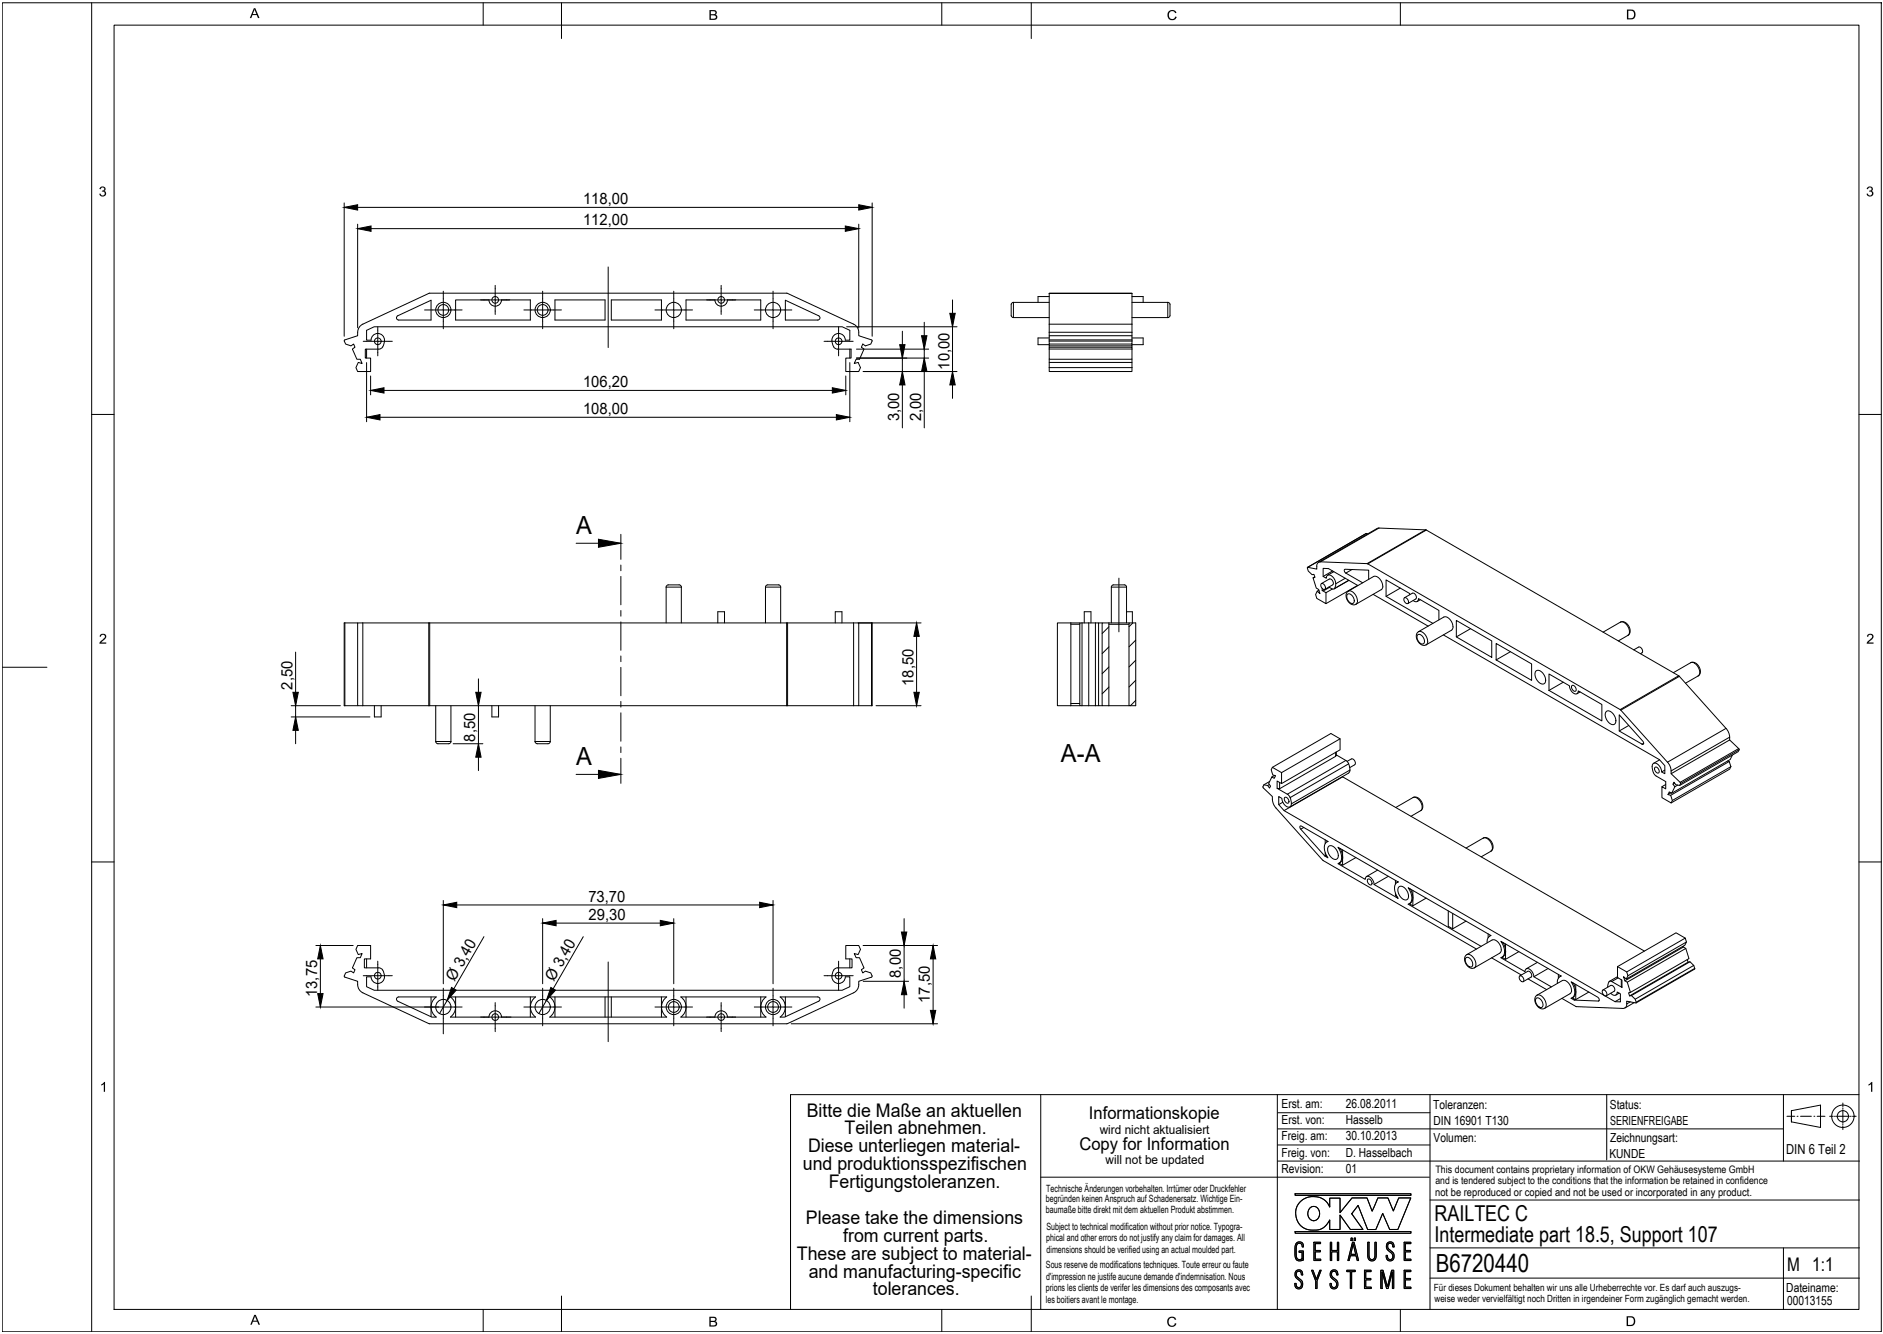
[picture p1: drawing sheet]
<svg xmlns="http://www.w3.org/2000/svg" width="421mm" height="298mm" viewBox="0 0 421 298" stroke-linecap="round" stroke-linejoin="round" font-family="sans-serif">
<!-- layer: 0 -->
<g fill="none" stroke="#000" stroke-width=".22">
<path d="M.5 .6h420v297h-420zM20.5 .6v297M25.5 5.6h390v287h-390zM108 .6v5M125.5 .6v8M210.5 .6v5M230.5 .6v8M313 .6v5M76.9 45.3v29.8M76.9 46.3h118M79.9 50.1v23.2M79.9 51.1h112"/>
<path d="M135.9 59.7v18M191.9 50.1v23.2M194.9 45.3v29.8M81.9 78v2M84.4 73v3.3h-3.2M87.7 76.3h-3.3v3.2M88.7 70.7l7.6-3.6v4.4h-7.2a.5 .5 0 0 1-.4-.3 .5 .5 0 0 1 0-.5zM96 65.5h79.8M96 65.5l-14.9 6.9a2.29 2.29 0 0 0-1.2 2.6l-2.8 1-.2 .1 .3 .8 1.2 .4 .6-.4 .3 .7-.5 .4 1 2.3h.7l.4 .9-.8-.2-.5 1.1 .3 .9h2.9v-3h-1.1v-2h3a1.9 1.9 0 0 0 .6-3.2 1.51 1.51 0 0 0-2.4 1.2h-1v-2.2l1.7-.8h104.6l1.7 .8v2.2h-1a1.54 1.54 0 0 0-1.9-1.4 1.54 1.54 0 0 0-1 2.2l.3 .7 .6 .5h3.3v2h-1.2v3h2.9l.4-.9-.5-1.1-.9 .2 .4-.9h.8l1-2.3-.6-.4 .3-.7 .6 .4 1.2-.4 .3-.8-.1-.1-2.9-1a2.27 2.27 0 0 0-1.1-2.6l-15-6.9M99.1 65.1v4.2h-4.2M101.8 67h7.5a1.4 1.4 0 0 0 1.4 1.4 1.4 1.4 0 0 0 1.4-1.4h6.4v4.5h-16.7zM103.3 69.3h-4.2v4.2"/>
<path d="M110.7 63.8v3.2h-3.3M113.2 67h-2.5v3.3M121.3 65.1v4.2h-4.2M124 67h11.2v4.5h-11.2zM125.5 69.3h-4.2v4.2M136.6 67h11.2v4.5h-11.2zM150.6 65.1v4.2h-4.2M153.3 67h6.5a1.4 1.4 0 0 0 1.4 1.4 1.4 1.4 0 0 0 1.4-1.4h7.4v4.5h-16.7zM154.8 69.3h-4.2v4.2M161.2 63.8v3.2h-2.5M163.7 67h-2.5v3.3M172.8 65.1v4.2h-4.2"/>
<path d="M175.5 67.1l7.5 3.5a.5 .5 0 0 1 .3 .5 .5 .5 0 0 1-.5 .4h-7.3zM177 69.3h-4.2v4.2M187.4 73v3.3h-3.2M189.2 73h24.7M189.9 78v2M190.7 76.3h-3.3v3.2M191.4 78h16.2M201.7 74v21.6M206.6 72v23.6M212.9 67v22M226.5 67.6h8M226.5 71h8"/>
<path d="M226.5 67.6v3.4M226.5 67.6l-.4 .2-.1 .3v2.4l.1 .2 .4 .3M234.5 76.2v.7h18.5v-.7M234.5 76v-1h18.5v1M234.5 76.9v.4h18.5v-.4M234.5 78v2.3h18.5v-2.3M234.5 78v-.4h18.5v.4M234.5 65.6h18.5M234.5 78h18.5M234.5 75.5h-2.5v1.5h2.5M234.5 66.3h-2.5v1.3M234.5 65.6v9.4"/>
<path d="M234.5 76v.2M234.5 77.3v.3M234.5 76.2h18.5M234.5 76h18.5M234.5 72.4h18.5M234.5 74.2h18.5M253 75.5h2.5v1.5h-2.5M253 67.6h8M253 71h8M253 66.3h2.5v1.3M253 65.6v9.4M253 76v.2"/>
<path d="M253 77.3v.3M261 67.6v3.4M261 67.6l.4 .2 .1 .3v2.4l-.1 .2-.4 .3M20.5 92.6h5M81.9 81v13.2M81.9 93.2h108M82.8 84v4.2M82.8 87.2h106.2M189 84v4.2M189.9 81v13.2M191.4 80h16.2M192.9 83h21"/>
<path d="M234.5 82.1v.9h18.5v-.9M234.5 82.1v-1.1h18.5v1.1M234.5 80.3v.7M234.5 82.1h18.5M253 80.3v.7M415.5 92.6h5M138.8 119.4v5.6M305.4 119.2h-.1M305.7 119.3l-.3-.1-13.2 7.6M308.2 118l10.4 .4-13 7.5M308.2 118l-13.1 7.5M308.2 118l-.4 .1-13.1 7.5"/>
<path d="M318.6 118.4h.2M318.8 118.4l56.4 32.6M318.8 118.4l-13.1 7.6M77.1 139.2v18.5M79.9 139.2h-3v18.5h3M81.1 139.2h-1.2v18.5h1.2M81.1 139.2h109.7M81.1 139.2v18.5M95.8 139.2v18.5M96 139.2v18.5M128.8 121.4h10M138.8 126.3v1.2"/>
<path d="M138.8 128.8v6.4M138.8 136.4v1.3M138.8 139v6.3M148.9 131.2h3.4v8M148.9 131.2v8M149.4 130.7h2.4M149.4 130.7l-.4 .2-.1 .3M151.8 130.7l.2 .1 .3 .4M160.4 139.2v-2.5h1.5v2.5M171.1 131.2l.1-.3 .4-.2h2.4l.2 .1 .3 .4M171.1 131.2h3.4M171.1 131.2v8"/>
<path d="M174.5 131.2v8M175.8 139.2v18.5M176 139.2v18.5M186.7 139.2v-2.5h1.5v2.5M190.8 139.2h1.1v18.5h-1.1M190.8 139.2v18.5M191.8 139.2h14.1M194.8 139.2v18.5M194.9 139.2v18.5h-3M204.9 139.2v18.5M239.3 139.2h-3v18.5h3M239.3 139.2h2"/>
<path d="M239.3 139.2v18.5M239.3 139.5h2M241.8 139.2h-.5v18.5h.5M241.8 139.2h3.7M241.8 139.2v18.5M242.3 139.2v-2.5h1.5v2.5M243.3 139.2v18.5M244.8 139.2v18.5M246.3 139.2h-.8v18.5h.8M247.8 139.2h-1.5v18.5h1.5M247.8 139.5h4.5M247.8 139.2h4.5"/>
<path d="M247.8 139.2v18.5M248.4 131.2l.2-.4 .3-.1h2.4l.2 .1 .3 .4M248.4 131.2v8M248.4 131.2h3.4M250.1 129.2v12M251.8 131.2v8M251.8 136.7h1.3v2.5M252.3 139.2h1.5v18.5h-1.5zM253.2 139.2l-.9 .9M293.9 128.9l-.4 .2M294.8 131.9l-.4 .2M295.1 125.5l10.5 .4"/>
<path d="M295.1 125.5l-.4 .2-.3 .4-.1 1.1-2.1-.3a2.05 2.05 0 0 0 1.1 1.5l.4-.1 .2 .7-.4 .1 .7 2.3 .5 .3 .3 .9-.6-.5-.4 .7 .3 .9 2.1 1.2v-2.5l-.9-.4v-.5M295.3 130.4l1.8-1a.87 .87 0 0 1 .8 1.3l-1.8 1v.2l-.6 .1M295.3 130.4a.87 .87 0 0 1 .8 1.3 .87 .87 0 0 1-.8-1.3zM297 131.2l.9 .4 .4-.1M297.1 131.3l-1 .6M297.8 131.6l-1.4 .8M297.8 127.6l-2.1 1.2M298.1 127.7l-1.4 .8M298.6 130.4l-.3 1.1M300.7 129.2l-2.1 1.2-.1-.4a1.82 1.82 0 0 0-1.6-1.5l-.4 .4-.1 .3-.7-.4v-1.8l1.2 .1 6.6 3.7M300.8 128.1a.48 .48 0 0 1-.3-.4 .48 .48 0 0 1 .2-.5l5.2 .2v2.1M300.8 128.1l3.8 2.1"/>
<path d="M301.1 132.9a.94 .94 0 0 1 1.4 .7 .71 .71 0 0 1 .3 .8 .71 .71 0 0 1-.8 .4l-.5-.3-.4-.7zM301.1 132.3l5.9-3.5a1.95 1.95 0 0 1 2.1 2.2l-.4 .8-6 3.4-.7-.2-.8-.8-.3-1zM301.3 132.1a1.95 1.95 0 0 1 2.1 2.2l-.3 .7M301.5 129.7l-3.2 1.8M301.5 129.7l-3.3 1.9M302.2 127.3l-1.4 .8M303.4 130.8l-7 4.1M305.6 125.9l.1 .1M305.7 126l56.4 32.6M306.9 132.8l12.3 7.1M313 131.4l-3.2 1.9M313.9 133.6l1.8-1a.87 .87 0 0 1 .7 1.3l-1.7 1"/>
<path d="M313.9 133.6a.87 .87 0 0 1 .8 1.3 .87 .87 0 0 1-.8-1.3zM315.1 132.9v-.3l-5.3-3v3.7l10.5 6M315.8 134.2a.65 .65 0 0 0 .8 .3 .65 .65 0 0 0 .4-.7l4.6 2.6v2.1M317.5 134l-.7 .4M325.5 138.6l7.9 4.6v3.7l-7.9-4.6zM362.2 139a2 2 0 0 1 2 2.3l-.3 .7M362.2 139h.9l.9 .8 .4 1.4-.2 .5-.3 .3M362.2 139l-3.9 2.3M.5 149.1h10M65.1 157.7h11M66.1 145.7v20.5M81.1 157.7h109.7"/>
<path d="M83.7 157.7v2.5h1.5v-2.5M97.4 157.7v8M100.8 157.7v8M106.9 151.7v20.5M109.9 157.7v2.5h1.5v-2.5M119.6 157.7v8M123 157.7v8M138.8 146.6v1.3M138.8 149.1v6.4M138.8 156.7v1.3M138.8 159.3v6.3M195.8 157.7h10.1"/>
<path d="M239.3 157.7h2M239.3 157.2h2M241.8 157.7h3.7M247.8 157.7h4.5M247.8 144.6l-1.5 1.5M247.8 153.5l-1.5 1.5M247.8 140.1l-1.5 1.5M247.8 149.1l-1.5 1.4M253.8 143.1l-1.5 1.4M253.8 147.5l-1.5 1.5M253.8 152l-1.5 1.5M253.8 156.5l-1.1 1.2"/>
<path d="M316.8 141.9a.93 .93 0 0 1 1.4 .7 .72 .72 0 0 1 .2 .8 .72 .72 0 0 1-.6 .5l-.6-.4-.4-.6zM317 141.2a1.95 1.95 0 0 1 2.1 2.1l-.3 .8M322.6 141.9l48.3 27.9 1.2 1.3v1.8l-.7-.4a2 2 0 0 0-1.7-2 1.57 1.57 0 0 0-.2 2.2l.7 .7 2.1 1.3v1.6l-.8-.5v2.4l2 1.2 .3-.5-.4-1.2-.6-.1 .3-.6 .5 .3 .7-1.5-.4-.6 .2-.4 .5 .6 .8 .1 .2-.4M324.4 140.8l-6 3.4-1-.3-.7-.9-.1-1.1 .1-.5 .4-.2M324.7 140.1a2.18 2.18 0 0 0-1.8-2.3l-5.9 3.4M324.8 140l-.4 .8M328.7 140.5l-3.2 1.8M334.4 143.8l7.9 4.6v3.6l-7.9-4.5zM337.6 145.6l-3.2 1.9M343.3 149.9a1.36 1.36 0 0 1 1.8 .9l.2 .4a.96 .96 0 0 1 .2 1.1 .96 .96 0 0 1-1 .5 2.19 2.19 0 0 1-1.2-2.9zM346.2 150.6l4.6 2.6 .2 .8a1.2 1.2 0 0 0 1.6 .9l.2-.5 5.2 3v3.7l-11.8-6.8zM349.4 152.4l-3.2 1.9"/>
<path d="M351.4 153.2a.86 .86 0 0 1 .7 1.3 .86 .86 0 0 1-.7-1.3zM353.2 154.6l-.7 .4M359 159a1.37 1.37 0 0 1 1.8 .8l.2 .5a.97 .97 0 0 1 .2 1 .97 .97 0 0 1-1 .6 2.22 2.22 0 0 1-1.2-2.9zM361.9 159.7l5.3 5.9 .1 .7h-.3l-5.1-2.9zM362.1 158.6l.2 .1M362.3 158.7l10.4 11.6M362.3 158.7l13-7.6 10.5 11.7M363.9 142l-2.2 1.2M365.2 145.2l1-.6a.79 .79 0 0 1 .8 .6 .79 .79 0 0 1-.3 .9M375.2 151l-13.1 7.6M375.2 151l.2 .1M377.9 148.1l.8 .1"/>
<path d="M377.9 148.1h.9l.9 .8 .4 1.2-.2 .6-.3 .3M377.9 148.1l-3.9 2.2M378.7 148.2a2.2 2.2 0 0 1 1 2.7l-.1 .1M379.6 151l-2.9 1.7M65.1 160.2h17.6M97.4 165.7l.1 .2 .4 .3h2.4l.2-.1 .3-.4M97.4 165.7h3.4M101.3 166.2h6.6M119.6 165.7h3.4M119.6 165.7l.1 .2 .4 .3h2.4l.2-.1 .3-.4M128.8 173h10M138.8 166.9v1.3"/>
<path d="M138.8 169.4v5.6M283.7 175.3l-.4 .2M283.8 174.6l-1.3 .8M284.4 171.5l13.1-7.6 2 1.2-13.1 7.6M284.4 178.6l.1 .9 .7 1.1 10.6 11.7M284.9 173.3l-.6 .3M285.4 176.2l.6 .1 12.5-7.3 .2-.3 2.1 1.2-13.1 7.6-2.3-1.3v-1.7l1 .6v-2.4l-2-1.2-.3 .5 .4 1.2 .6 .1-.3 .6-.5-.3-.8 1.5 .5 .6-.3 .4-.4-.6-.8-.1-.2 .4 .1 .3 2 1.9v.6M286 174.9v1.4M286.7 179.3l-.9 .5M287.2 178.2a.87 .87 0 0 1 .7 1.3 .87 .87 0 0 1-.7-1.3zM287.7 177.5a2.55 2.55 0 0 1 .9 2.1M298.5 168.1v.9"/>
<path d="M298.7 168v.7M299.5 165.1v2.5l-13.1 7.5M300 173.5l.1 .1M300.8 169.9a2.55 2.55 0 0 1 .9 2.2M301.1 170.1l.9-.5a.87 .87 0 0 1 .8 1.3l-1.1 .6M301.4 170.7l-13.1 7.5M301.7 172.1l-13.1 7.5a.73 .73 0 0 1-.5 .8 .73 .73 0 0 1-.9-.4l-.5-.8-.2-.8-.7-.4v1.8l1.2 1.3 74 42.7 1.2 .1v-1.8l-.7-.4a.65 .65 0 0 1-.3 .7 .65 .65 0 0 1-.8-.1l-.4-.3M301.7 172.1l-.3 .7-13.1 7.5M315.8 178.2l.8-.1 .7 .5 .5 .7 .2 1-.4 .8-2.2 1.3M315.8 178.2a1.94 1.94 0 0 1 2.1 2.2l-.4 .8M315.8 178.2l-3.8 2.2M364 162.1l-2.1 1.3"/>
<path d="M367.4 166.1l-.4 .2M370 171.4a.86 .86 0 0 1 .7 1.3 .86 .86 0 0 1-.7-1.3zM370.9 169.8l-1.3 .8M372.1 172.1l-.7 .4M372.3 175.3l-.8 .5M372.7 170.3l.7 1.1 .1 .9M373.5 177.2l-.7 .4M373.5 172.9l13.1-7.5 2 1.9-13.1 7.5M374.3 175l-.4 .2M375 175.4l-.7 .4M375.5 174.8l.1 .3M385.8 162.8l-13.1 7.5"/>
<path d="M385.8 162.8l.6 1.1 .2 .8M386.1 170.1l.4 .1M386.6 164.7l-13.1 7.6v.6l2 1.9M386.6 164.7v.7M386.9 171.3l-.4-1.1-13.1 7.5M386.9 171.3l-.3 .6-13.1 7.5M386.9 171.3l-13.1 7.6M387.2 168.7l-.5 1-13.1 7.6M388.6 167.3l.1 .2M388.7 167.5l-.2 .5-13.1 7.5M388.7 167.5l-13.1 7.6M20.5 192.6h5"/>
<path d="M287 181.1l13.1-7.5 67.4 38.9M290.6 184.6h.3l5.9 3.4a1.75 1.75 0 0 0-.6 2.5l.6 1.2-.7-.4-5.4-6zM291.4 184.9l-.7 .4M295.8 192.3l34.2 19.8M296.2 190.5l.1 .7-.2 .1M296.2 187.7v.8M296.3 191.2l.3 .1M296.8 188l-.2 .1M297 189.1a1.77 1.77 0 0 1 2.1 1.7 .87 .87 0 0 1-.4 1.2 .87 .87 0 0 1-1.2-.4l-.7-1.2a1.27 1.27 0 0 1 .2-1.3zM299 189.3l13.5 7.8a1.75 1.75 0 0 0-.6 2.5l.6 1.2-5.4-3.1-.2-.8a1.2 1.2 0 0 0-1.6-1l-.2 .6-6.1-3.5a1.76 1.76 0 0 0 .7-2.5zM299.5 189.6a2.96 2.96 0 0 1 .3 2.9l-.5 .4 .8 .4 3-1.7M300.1 189.9v3.4"/>
<path d="M305.8 196.4a.87 .87 0 0 1 .7 1.3 .87 .87 0 0 1-.7-1.3zM307.9 194.4l-2.5 1.5M310.3 195.8l-3.2 1.9M311.9 199.6v.6l.4 .2M311.9 196.7v.9M312.5 197.1l-.2 .1M312.7 198.2a1.76 1.76 0 0 1 2.1 1.7 .87 .87 0 0 1-.4 1.2 .87 .87 0 0 1-1.2-.5l-.5-.7a1.57 1.57 0 0 1 0-1.7zM315.2 198.6l.4 .8 .2 1.2M315.8 199v3.4M331.5 187.3a1.94 1.94 0 0 1 2.1 2.1l-.4 .8M331.5 187.3l-3.8 2.2M331.5 187.3l.9-.1 1 .9 .3 1.2-.2 .6-.3 .3"/>
<path d="M333.2 190.2l-2.1 1.3M415.5 192.6h5M70.6 211.3h8.3M71.6 211.3v13.7M81.9 214.3v2M84.4 214.8v3.2h-3.2M85.5 216.8a1.84 1.84 0 0 1-1.1 3 1.5 1.5 0 0 1-1.5-1.5h-1v2.2l1.7 .8h104.6l1.7-.8v-2.2h-1a1.54 1.54 0 0 1-1.9 1.4 1.54 1.54 0 0 1-1-2.2l.3-.7M85.5 216.8l-.3-.4-.5-.1h-3.3v-2h1.4v-3h-2.9l-.3 .8 .5 1.2 .8-.2-.4 .9h-.7l-1 2.3 .5 .4-.3 .7-.6-.4-1.2 .4-.3 .8 .2 .2 2.8 .9a2.28 2.28 0 0 0 1.2 2.5l14.7 6.9M87.7 218h-3.3v3.3M99.1 201.2v18.6M99.1 202.2h73.7M108.2 209.3l-10 17.2"/>
<path d="M121.3 205.3v14.5M121.3 206.3h29.3M130.4 209.3l-10 17.2M135.9 215v17.8M150.6 205.3v14.5M172.8 201.2v18.6M186.3 216.8l.4-.4 .5-.1h3.2v-2h-1.4v-3h2.9l.4 .8-.5 1.2-.9-.2 .4 .9h.8l1 2.3-.6 .4 .3 .7 .6-.4 1.2 .4 .3 .8-.1 .1-2.9 1a2.26 2.26 0 0 1-1.1 2.5l-14.8 6.9M187.4 214.8v3.2h-3.2M189.9 214.3v2M190.7 218h-3.3v3.3M192.9 211.3h16.6M192.9 219.3h10.2"/>
<path d="M202.1 205.3v20M208.6 211.3v17.5M315.8 200.6a1.36 1.36 0 0 1-.8 1.4l.8 .4M318.7 200.7l-2.9 1.7M323.7 203.6v3.4l1 .6 3-1.8M324.7 204.1v3.5M327.6 213.5a.97 .97 0 0 1 1.6 .3 1.65 1.65 0 0 1 .2 2.5h-.8l-.9-.8-.4-1zM327.7 214a1.32 1.32 0 0 1 1.2 .7 1.32 1.32 0 0 1 0 1.4 1.43 1.43 0 0 1-1.2-2.1zM327.8 213.3l5.7-3.2a1.95 1.95 0 0 1 2 2.1l-.3 .8-5.7 3.3M332.4 210.7a1.39 1.39 0 0 1 .8-1.7l-18.5-10.6a2.91 2.91 0 0 1 .4 3.5l-.4 .2 16.3 9.4M332.6 208.7v.8M333.2 209l-.2 .2"/>
<path d="M333.4 214l6.6 3.9M335.9 210.6a2.28 2.28 0 0 1-.2 3.3l.8 .5 3-1.7M336.5 210.9v3.5M339.7 218.1l1.8-1a.86 .86 0 0 1 .7 1.2l-1.8 1.1M339.7 218.1a.87 .87 0 0 1 .7 1.3 .87 .87 0 0 1-.7-1.3zM341.5 218.7l4.2 2.4M343.6 215l-2.5 1.5M346 216.4l-3.2 1.9M348.3 217.8v.8M348.7 218.2l.2-.1-13.4-7.8a2.91 2.91 0 0 1 .3 3.6l-.3 .1 5.3 3.1a.68 .68 0 0 1 .6-.7 .68 .68 0 0 1 .7 .4l.5 .7 .2 .8 4 2.2M348.9 218.1a1.39 1.39 0 0 0-.8 1.6M351.2 219.4l5.9 3.4a.49 .49 0 0 1 .3 .4 .49 .49 0 0 1-.2 .5l-5.3-.2-.7-.4a1.76 1.76 0 0 0 .6-2.5z"/>
<path d="M351.6 219.7a2.31 2.31 0 0 1-.2 3.3l.7 .4M360.2 219.3l2.3 1.3v-1.6l-1-.6v-2.4l2.1 1.2 .3 .8-.4 .8-.6-.6 .3 1 .5 .3 .7 2.3-.4 .1 .2 .7 .4-.1a2.05 2.05 0 0 1 1.1 1.5l-2.1-.3v.6M360.2 219.3l-.2-.1a1.09 1.09 0 0 0-.7 1.4M361.5 218.2l-1.8 1.1M361.7 218.5l-1.5 .8M362.4 218.9v1.4l.1 .3M363.6 217.2l13.1-7.6 .2 .9-13 7.5M363.7 219.5l13.1-7.6 .7 2.3-13.1 7.6M376.2 211.5v.1l-13 7.6M376.2 211.6l.6 .3M376.7 209.6l-2.1-1.2-13.1 7.6M376.9 210.5l-.3 .7-13.1 7.6"/>
<path d="M377.1 214.4l.2 .6M377.7 214.9l-.4 .1-13.1 7.6M378.6 215.7l.2 .7M378.8 216.4l-13.1 7.6M378.8 216.4v.2l-13.1 7.5M70.6 225h27.5M95.8 228.7h80.2M96.3 222.8v4.4M97.5 227.3a2.75 2.75 0 0 1 0-4.5h-8.4a.5 .5 0 0 0-.5 .4 .5 .5 0 0 0 .3 .5l7.6 3.6h1M99.1 220.8v4.2h-2.5M100.7 227.3a2.75 2.75 0 0 0 0-4.5h19a2.75 2.75 0 0 0 0 4.5M100.7 227.3h8.6a1.4 1.4 0 0 1 1.4-1.4 1.4 1.4 0 0 1 1.4 1.4h7.6"/>
<path d="M101.8 222.8v4.5M103.3 225h-4.2v6M110.7 224v3.3h-2.5M113.2 227.3h-2.5v3.2M118.5 222.8v4.5M121.3 220.8v4.2h-4.2M122.9 227.3h26.1M122.9 227.3a2.74 2.74 0 0 0 0-4.5h26.1a2.75 2.75 0 0 0 0 4.5M124 222.8v4.5M125.5 225h-4.2v4.2M135.2 222.8v4.5M136.6 222.8v4.5"/>
<path d="M147.8 222.8v4.5M150.6 220.8v4.2h-4.2M152.2 227.3h7.6a1.4 1.4 0 0 1 1.4-1.4 1.4 1.4 0 0 1 1.4 1.4h8.6M152.2 227.3a2.74 2.74 0 0 0 0-4.5h19a2.75 2.75 0 0 0 0 4.5M153.3 222.8v4.5M154.8 225h-4.2v4.2M161.2 224v3.3h-2.5M163.7 227.3h-2.5v3.2M170 222.8v4.5M172.8 220.8v4.2h-4.2M174.4 227.3a2.75 2.75 0 0 0 0-4.5h8.4a.5 .5 0 0 1 .5 .4 .5 .5 0 0 1-.3 .5l-7.6 3.6h-1M175.5 222.8v4.4"/>
<path d="M176.8 228.8h32.7M177 225h-4.2v4.2M343.3 222.5a.98 .98 0 0 1 1.6 .4 1.63 1.63 0 0 1 .2 2.5h-.8l-.9-.9-.4-1zM343.4 223a1.4 1.4 0 0 1 1.3 2 1.03 1.03 0 0 1-1.4-.8 .96 .96 0 0 1 .1-1.2zM343.5 222.4l5.7-3.3a1.93 1.93 0 0 1 2 2.2v.3l-.3 .5-5.7 3.2M349.1 223.1l3.2 1.8 10.5 .4 .6-.3 .2-.7M352.2 220v3.4M355.1 221.7l-3.2 1.8M357.4 223.6l-.2 .1M358.3 221.2l1.7-1a.87 .87 0 0 1 .8 1.3l-1.8 1M358.3 221.2a.87 .87 0 0 1 .7 1.3 .87 .87 0 0 1-.7-1.3zM361.9 221.9l-.8 .5"/>
<path d="M362.2 223.1l-1.2 .7M364.4 223.9l-.8 .4M364.6 222.5l13.1-7.6 .9 .8-13.1 7.6M365.3 224.1l-2.1 1.2M232.6 244.6v48M285.5 244.6v48M285.6 259.5h130M285.6 252.3h113M285.6 255.9h34M285.6 248.7h34M319.6 244.6v48M359.1 244.6v14.6"/>
<path d="M398.6 244.6v14.9M399.4 249.4h1.8M400.4 250.7v-2.5v2.5M400.4 248.2l6.5-1.3v5l-6.5-1.2M401.7 249.4h.2M402.4 249.4h2.5M405.4 249.4h.2M406.1 249.4h1.8M408.9 249.4h.9M410 249.4h.2M410.4 249.4h3M411.9 246.5v.8"/>
<path d="M411.9 247.6v.2M411.9 248v2.9M411.9 251.1v.2M411.9 251.6v.8M413.6 249.4h.2M414 249.4h.9M415.5 244.6h-238.8v48M232.6 263.1h86.9M289.5 266.8h25.9v.3h-25.9zM289.5 275.2h25.9v.4h-25.9zM289.8 277.8a.93 .93 0 0 1 1.1-.2 .93 .93 0 0 1 .4 1h-.2a.7 .7 0 0 0-.8-.8 .7 .7 0 0 0-.6 1 3.3 3.3 0 0 0 .4 2.6l.9-.1v-1.4h-.6v-.4h.9v2.1a1.26 1.26 0 0 1-1.5-.1 1.26 1.26 0 0 1-.4-1.4l.1-1.7zM290.6 268.6a4.1 4.1 0 0 1 6.6 1.1v-2h2.3v3.3l2.7-3.3h3.3l1.2 3 1.3-3h2.2l1.2 2.9 1.2-2.9h2.7l-2.9 7h-1.8l-1.6-3.5-1.5 3.6h-1.8l-2.2-5.4-1.4 1.8 2.5 3.5h-2.8l-2.3-3.2v3.2h-2.3v-2.1a3.6 3.6 0 0 1-3.2 2.3h-.5a3.8 3.8 0 0 1-3.6-2.2 3.8 3.8 0 0 1 .7-4.1z"/>
<path d="M292.8 270a1.38 1.38 0 0 1 1.7-.1 1.38 1.38 0 0 1 .4 1.7 1.33 1.33 0 0 1-1.6 1.2 1.33 1.33 0 0 1-1-1.8zM293.7 277.6h1.5v.3h-1.2v1.5h1.1v.3h-1.1v1.7h1.2v.3h-1.5zM297.3 277.6h.3v1.8h1.3v-1.8h.3v4.1h-.3v-2h-1.3v2h-.3zM302 276.7h.2v.5h-.2zM302.3 277.6h.3l1.1 4.1h-.3l-.3-1.1h-1.3l-.2 1.1h-.3zM302.5 278l.5 2.3h-1.1zM302.7 276.7h.3v.5h-.3zM305.7 277.6h.3v2.7a.75 .75 0 0 0 .2 .9 .75 .75 0 0 0 .9 .1l.2-.8v-2.9h.3v2.8a1.01 1.01 0 0 1-1 1.4 1.01 1.01 0 0 1-.9-1.4zM310.2 277.7a.88 .88 0 0 1 1-.1 .88 .88 0 0 1 .4 1h-.3a.63 .63 0 0 0-.7-.8 .63 .63 0 0 0-.4 1.1l.4 .4a1.34 1.34 0 0 1 1 1.1 1.34 1.34 0 0 1-.7 1.3 .94 .94 0 0 1-1.1-1.2h.3a.67 .67 0 0 0 .7 1 .67 .67 0 0 0 .4-1.2l-.3-.4a1.42 1.42 0 0 1-.7-2.2zM313.8 277.6h1.5v.3h-1.2v1.5h1.2v.3h-1.2v1.7h1.3v.3h-1.6zM319.6 268.2h96M319.6 278.9h96"/>
<path d="M398.6 278.9v13.7M108 292.6v5M125.5 289.6v8M210.5 292.6v5M230.5 289.6v8M289.6 284.1a.88 .88 0 0 1 1.1-.2 .88 .88 0 0 1 .5 1h-.3a.62 .62 0 0 0-.8-.8 .62 .62 0 0 0-.3 1l.3 .3a1.55 1.55 0 0 1 .8 2.4 .94 .94 0 0 1-1.1 .1 .94 .94 0 0 1-.4-1.1h.3a.67 .67 0 0 0 .7 .9 .67 .67 0 0 0 .4-1.1l-.3-.4a1.46 1.46 0 0 1-.9-2.1zM293.1 283.9h.4l.7 2 .8-2h.3l-.9 2.3v1.7h-.3v-1.7zM297.6 284a.88 .88 0 0 1 1.1-.1 .88 .88 0 0 1 .3 1h-.3a.62 .62 0 0 0-.7-.8 .62 .62 0 0 0-.3 1l.2 .3a1.52 1.52 0 0 1 .7 2.5 .94 .94 0 0 1-1-.1 .94 .94 0 0 1-.3-1h.3a.67 .67 0 0 0 .7 .9 .67 .67 0 0 0 .4-1.1l-.4-.4a1.42 1.42 0 0 1-.7-2.2zM301 283.9h1.9v.3h-.8v3.7h-.3v-3.7h-.8zM305 283.9h1.4v.3h-1.1v1.5h1.1v.3h-1.1v1.6h1.2v.3h-1.5zM308.6 283.9h.5l1 3.6 .9-3.6h.5v4h-.3v-3.7l-.9 3.7h-.4l-1-3.7v3.7h-.3zM313 292.6v5"/>
<path d="M313.8 283.9h1.5v.3h-1.2v1.5h1.2v.3h-1.2v1.6h1.3v.3h-1.6zM319.6 285.6h96"/>
<circle cx="84.4" cy="76.3" r=".75"/>
<circle cx="99.1" cy="69.3" r="1.7"/>
<circle cx="99.1" cy="69.3" r="1.2"/>
<circle cx="110.7" cy="67" r=".75"/>
<circle cx="121.3" cy="69.3" r="1.7"/>
<circle cx="121.3" cy="69.3" r="1.2"/>
<circle cx="150.6" cy="69.3" r="1.7"/>
<circle cx="161.2" cy="67" r=".75"/>
<circle cx="172.8" cy="69.3" r="1.7"/>
<circle cx="187.4" cy="76.3" r=".75"/>
<circle cx="84.4" cy="218" r=".75"/>
<circle cx="187.4" cy="218" r=".75"/>
<circle cx="99.1" cy="225" r="1.7"/>
<circle cx="110.7" cy="227.3" r=".75"/>
<circle cx="121.3" cy="225" r="1.7"/>
<circle cx="150.6" cy="225" r="1.7"/>
<circle cx="150.6" cy="225" r="1.2"/>
<circle cx="161.2" cy="227.3" r=".75"/>
<circle cx="172.8" cy="225" r="1.7"/>
<circle cx="172.8" cy="225" r="1.2"/>
<circle cx="411.9" cy="249.4" r="2.5"/>
<circle cx="411.9" cy="249.4" r="1.25"/>
</g>
<g fill="#000">
<path d="M261.2 2.6l.8-.4 .8 .4 .1 .3h-.3l-.3-.4-.6 .1-.3 .3-.2 .4 .2 .6 .4 .3 .6-.1 .3-.4 .3 .1-.3 .5-.9 .2-.6-.3-.3-.8zM22.4 41.9l.7-.2 .5 .3v.4l-.3 .3 .3 .2 .1 .4-.4 .6h-.7l-.3-.4-.1-.2h.3l.2 .3 .3 .1 .4-.4-.2-.4-.4-.1v-.2l.5-.2v-.4l-.5-.1-.3 .4-.3-.1zM417.4 41.9l.7-.2 .5 .3v.4l-.3 .3 .3 .2 .1 .4-.4 .5-.6 .1-.4-.4-.1-.2h.3l.2 .3 .3 .1 .4-.4-.2-.4-.4-.1v-.2l.4-.2 .1-.4-.5-.1-.3 .4-.3-.1zM22.5 141.8l.6-.2 .5 .3 .1 .6-1.1 1.1h1.1v.2h-1.5l.2-.4 1.1-1.1-.1-.3-.3-.2-.4 .2-.1 .3h-.3zM417.4 141.8l.7-.2 .5 .3 .1 .6-1.1 1.1h1.2v.2h-1.6l.1-.3 1.2-1.2-.1-.3-.3-.2-.4 .2-.1 .3h-.3zM22.6 242.3l.9-.5v2.2h-.3v-1.7l-.6 .3zM417.6 242.3l.9-.5v2.2h-.3v-1.7l-.6 .3zM261.1 294.6l.7-.4 .9 .3 .2 .4h-.3l-.3-.4-.7 .1-.4 .6 .1 .7 .4 .3h.5l.4-.5 .3 .1-.3 .5-.7 .2-.8-.3-.2-.7z"/>
<path d="M56.7 1.8h.4l.9 2.2h-.3l-.3-.6h-1l-.2 .6h-.4zM56.9 2.1l-.4 1h.8z"/>
<path d="M158.6 2.3h1.1l.4 .2 .1 .4-.3 .4 .3 .2 .1 .3-.2 .5-1.5 .1zM158.9 2.5v.7l1-.2-.1-.4zM158.9 3.4v.8h.7l.4-.3-.2-.4z"/>
<path d="M363.6 2.1l1.2 .1 .5 .3 .2 .9-.3 .7-.5 .2h-1.1zM363.9 2.4v1.7l1-.1 .3-.6-.1-.7-.4-.3z"/>
<path d="M56.8 293.8h.4l.9 2.2h-.3l-.3-.6h-1l-.2 .6h-.4zM57 294.1l-.4 1h.8z"/>
<path d="M158.5 294.2l1.2 .1 .4 .2 .1 .4-.3 .4 .4 .3-.2 .7-1.6 .1zM158.8 294.5v.7l.8-.1 .3-.1-.2-.4zM158.8 295.4v.8h.8l.3-.2v-.5z"/>
<path d="M363.6 294.1h1.2l.5 .4 .2 .9-.4 .7-.5 .2h-1zM363.9 294.4v1.7l1-.1 .3-.5-.2-.9-.3-.2z"/>
</g>
<g fill="#000" stroke="#000" stroke-width=".22">
<path d="M76.9 46.3l3-.6v1.2zM79.9 51.1l3-.6v1.2zM188.9 50.5l3 .6-3 .6zM191.9 45.7l3 .6-3 .6zM206 75h1.2l-.6 3zM212.3 70h1.2l-.6 3zM81.9 93.2l3-.6v1.2zM82.8 87.2l3-.6v1.2zM186 86.6l3 .6-3 .6zM186.9 92.6l3 .6-3 .6zM201.7 83l.6 3h-1.2zM201.1 77h1.2l-.6 3z"/>
<path d="M206.6 80l.6 3h-1.2zM212.9 83l.6 3h-1.2zM133.8 120.5l5 .9-5 .9zM204.9 139.2l.6 3h-1.2zM65.5 154.7h1.2l-.6 3zM106.3 154.7h1.2l-.6 3zM204.3 154.7h1.2l-.6 3zM66.1 160.2l.6 3h-1.2zM106.9 166.2l.6 3h-1.2zM133.8 172.1l5 .9-5 .9zM71.6 211.3l.6 3h-1.2zM99.1 202.2l3-.6v1.2z"/>
<path d="M121.3 206.3l3-.6v1.2zM147.6 205.7l3 .6-3 .6zM169.8 201.6l3 .6-3 .6zM201.5 208.3h1.2l-.6 3zM202.1 219.3l.6 3h-1.2zM208.6 211.3l.5 3h-1.1zM71 222h1.2l-.6 3zM100.9 220.7l1.1 .6-2.1 2.3zM123.1 220.7l1.1 .6-2.1 2.3zM208 225.8h1.1l-.5 3z"/>
</g>
<g font-size="5.6">
<text x="128.8" y="119.3">A</text>
<text x="128.8" y="170.9">A</text>
<text x="237.1" y="170.3">A-A</text>
<text x="320.9" y="284.3">B6720440</text>
</g>
<g font-size="4.9">
<text x="320.6" y="272.9">RAILTEC C</text>
<text x="320.6" y="277.6">Intermediate part 18.5, Support 107</text>
</g>
<g font-size="4.2">
<text x="180.3" y="249.5">Bitte die Maße an aktuellen</text>
<text x="180.6" y="257.5">Diese unterliegen material-</text>
<text x="188.8" y="253.5">Teilen abnehmen.</text>
<text x="179.4" y="261.5">und produktionsspezifischen</text>
<text x="185.2" y="265.5">Fertigungstoleranzen.</text>
<text x="180.1" y="273.5">Please take the dimensions</text>
<text x="178.1" y="281.5">These are subject to material-</text>
<text x="188.5" y="277.5">from current parts.</text>
<text x="180.8" y="285.5">and manufacturing-specific</text>
<text x="399.4" y="284">M 1:1</text>
<text x="195.1" y="289.5">tolerances.</text>
</g>
<g font-size="3.9">
<text x="243.4" y="250.1">Informationskopie</text>
<text x="241.3" y="256.9">Copy for Information</text>
</g>
<g font-size="3.5">
<text x="130.3" y="45.6">118,00</text>
<text x="130.3" y="50.4">112,00</text>
<text x="212.2" y="82.6" transform="rotate(-90 212.2 82.6)">10,00</text>
<text x="130.3" y="86.5">106,20</text>
<text x="130.3" y="92.5">108,00</text>
<text x="201" y="94.2" transform="rotate(-90 201 94.2)">3,00</text>
<text x="205.9" y="94.1" transform="rotate(-90 205.9 94.1)">2,00</text>
<text x="65.4" y="154.1" transform="rotate(-90 65.4 154.1)">2,50</text>
<text x="204.2" y="153.3" transform="rotate(-90 204.2 153.3)">18,50</text>
<text x="106.2" y="165.7" transform="rotate(-90 106.2 165.7)">8,50</text>
<text x="131.5" y="201.5">73,70</text>
<text x="131.6" y="205.6">29,30</text>
<text x="101.6" y="219.4" transform="rotate(-60 101.6 219.4)">Ø 3,40</text>
<text x="123.8" y="219.4" transform="rotate(-60 123.8 219.4)">Ø 3,40</text>
<text x="201.4" y="218.5" transform="rotate(-90 201.4 218.5)">8,00</text>
<text x="70.9" y="222.8" transform="rotate(-90 70.9 222.8)">13,75</text>
<text x="207.8" y="224.1" transform="rotate(-90 207.8 224.1)">17,50</text>
</g>
<text font-size="3.1" x="399.2" y="258">DIN 6 Teil 2</text>
<g font-size="2.8">
<text x="286.4" y="247.7">Erst. am:</text>
<text x="286.4" y="251.3">Erst. von:</text>
<text x="300.8" y="251.2">Hasselb</text>
<text x="300.8" y="247.6">26.08.2011</text>
<text x="320.4" y="247.9">Toleranzen:</text>
<text x="320.4" y="251.4">DIN 16901 T130</text>
<text x="359.8" y="247.9">Status:</text>
<text x="359.9" y="251.4">SERIENFREIGABE</text>
<text x="245.8" y="253.3">wird nicht aktualisiert</text>
<text x="286.4" y="254.9">Freig. am:</text>
<text x="300.8" y="254.8">30.10.2013</text>
<text x="320.4" y="255.3">Volumen:</text>
<text x="359.9" y="255.3">Zeichnungsart:</text>
<text x="247.1" y="260.1">will not be updated</text>
<text x="286.4" y="258.5">Freig. von:</text>
<text x="286.4" y="262.1">Revision:</text>
<text x="300.8" y="258.6">D. Hasselbach</text>
<text x="300.8" y="262.2">01</text>
<text x="359.7" y="258.7">KUNDE</text>
<text x="399.2" y="288.6">Dateiname:</text>
<text x="399.4" y="291.6">00013155</text>
</g>
<text font-size="2.4" x="320.8" y="267.2">not be reproduced or copied and not be used or incorporated in any product.</text>
<g font-size="2.3">
<text x="320.9" y="262.1">This document contains proprietary information of OKW Gehäusesysteme GmbH</text>
<text x="320.8" y="264.6">and is tendered subject to the conditions that the information be retained in confidence</text>
</g>
<g font-size="2.2">
<text x="233.8" y="268.5">begründen keinen Anspruch auf Schadenersatz. Wichtige Ein-</text>
<text x="233.8" y="266.3">Technische Änderungen vorbehalten. Irrtümer oder Druckfehler</text>
<text x="233.8" y="271.1">baumaße bitte direkt mit dem aktuellen Produkt abstimmen.</text>
<text x="233.9" y="274.8">Subject to technical modification without prior notice. Typogra-</text>
<text x="233.8" y="277.4">phical and other errors do not justify any claim for damages. All</text>
<text x="233.9" y="280">dimensions should be verified using an actual moulded part.</text>
<text x="233.8" y="283.4">Sous reserve de modifications techniques. Toute erreur ou faute</text>
<text x="233.8" y="286">d'impression ne justife aucune demande d'indemnisation. Nous</text>
<text x="233.7" y="288.6">prions les clients de verifer les dimensions des composants avec</text>
<text x="233.8" y="291.1">les boitiers avant le montage.</text>
<text x="320.5" y="288.5">Für dieses Dokument behalten wir uns alle Urheberrechte vor. Es darf auch auszugs-</text>
<text x="320.6" y="291">weise weder vervielfältigt noch Dritten in irgendeiner Form zugänglich gemacht werden.</text>
</g>
</svg>
